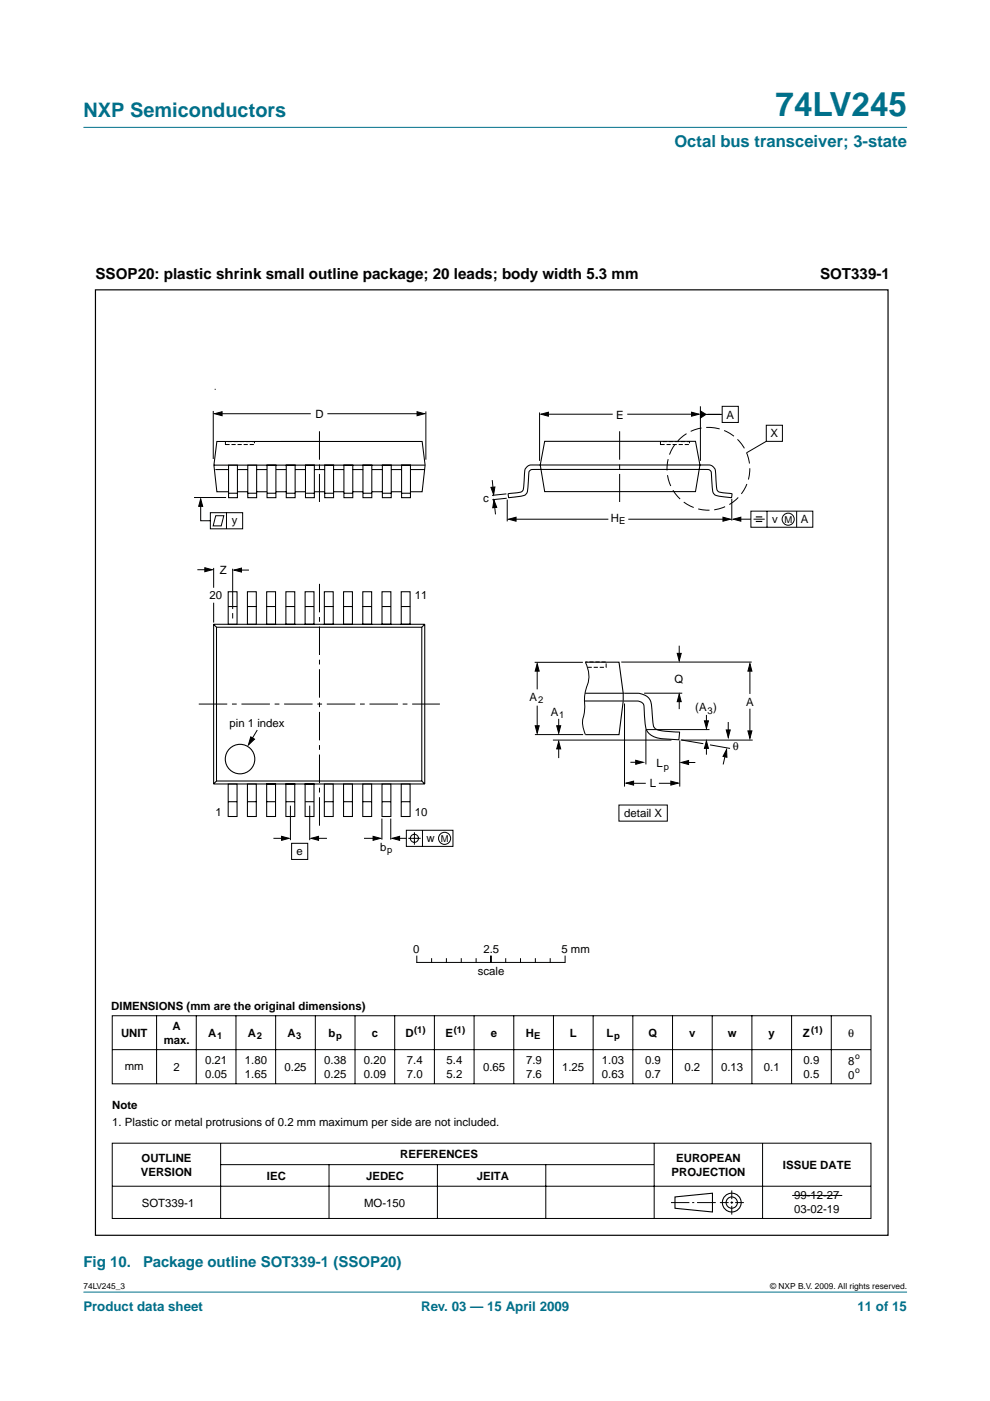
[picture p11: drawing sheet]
<svg xmlns="http://www.w3.org/2000/svg" width="210mm" height="297mm" viewBox="0 0 210 297" stroke-linecap="round" stroke-linejoin="round" font-family="sans-serif">
<g fill="#00708a" stroke="#00708a" stroke-width=".21">
<path d="M17.7 273.9h174.6z"/>
<path d="M17.7 27h174.6z"/>
</g>
<g fill="none" stroke="#000" stroke-width=".21">
<path d="M45.2 87.1v10.2M46.5 87.7h19.4M69.4 87.7h19.8M90.3 87.2v10.3M114.4 87.5v10.2M115.4 87.8h14.5M133 87.8h14.4M148.5 86.1v11.6M149.1 87.9h4M153.1 86.1h3.4v3.5h-3.4zM162.5 90.2h3.4v3.4h-3.4zM162.5 93.6l-4.2 2.4"/>
<path d="M41.1 105.5h6.8M42.5 106.4v4h2.1M44.6 108.7h6.8v3.4h-6.8zM45.7 109.3h1.7l-.5 2.2h-1.7zM48 108.7v3.4M104.4 101.8l.2 2.5M104.8 106.6l.3 2.5M107.4 104.7l-3.1 .3M107.4 105.6l-3 .4M107.5 105.9v4.6M108.6 110.1h20.4M133.2 110.1h20.7"/>
<path d="M155.2 105.8v4.6M156.4 110.1h2.8M159.2 108.4h13.1v3.4h-13.1zM159.8 110.1h2.3M162.6 108.4v3.4M168.9 108.4v3.4M41.8 120.8h2.6M45.3 120.4v4.2M45.3 127.8v4.2M49.3 120.6v8.5M49.3 130v1.1M50.2 120.9h2.6"/>
<path d="M144 136.9v2.4M54.5 154.8l-1.6 2.7M113.4 140.4h10.2M113.4 155.7h10.2M113.9 141.2v5M113.9 149.6v5.1M117.2 156.9h25.2M118.5 152.4v2.6M118.5 158.2v2.5M124.1 140.4a6.6 6.6 0 0 1 0 6.1l-.2 1.2a16 16 0 0 1-.4 5.5l.2 1.2 .4 1.4M131.7 140.4h27.7M132.4 149.2v17.6"/>
<path d="M136.6 147h8M144 147.9v2.4M144.1 157v9.8M144.3 156.9l4.8 .8M144.5 156.9h15.1M149.8 151.6v1.9M149.8 158.1v1.9M150.4 154.7h-13.5v7.4M150.5 157.9l4.3 .8M153.9 159.5l-.6 2.6M154.4 153.1v2.5M159 141.8v5.3"/>
<path d="M159 150.3v5.2M58 177.7h2.5M61.6 170.8v7.3M61.8 178.8h3.4v3.4h-3.4zM65.7 170.8v7.3M66.8 177.7h2.5M77.2 177.7h3.1M81 173.6v4.4M82.9 173.6v4.4M84 177.7h2.2M86.2 176h9.8v3.5h-9.8zM86.6 177.7h2.6"/>
<path d="M87.9 176.4v2.7M89.6 176v3.5M131.2 170.7h10.3v3.4h-10.3zM133.4 166.1h3.5M133.7 161.6h1.7M139.7 166.1h3.3M145.3 161.7h2.1M23.8 215.4h160.9v14.4h-160.9zM33.2 215.4v14.4M41.6 215.4v14.4M50 215.4v14.4M58.4 215.4v14.4"/>
<path d="M66.9 215.4v14.4M75.3 215.4v14.4M83.7 215.3v14.5M88.4 202.7v1.4M88.4 204.1h31.3M91.5 203.3v.8M92.1 215.4v14.4M94.6 203.3v.8M97.8 203.3v.8M100.5 215.4v14.4M100.9 203.3v.8M104.1 202.7v1.4"/>
<path d="M107.2 203.3v.8M108.9 215.4v14.4M110.4 203.3v.8M113.5 203.3v.8M116.7 203.3v.8M117.3 215.4v14.4M119.8 202.7v1.4M125.8 215.4v14.4M134.2 215.4v14.4M142.6 215.4v14.4M151 215.4v14.4M159.4 215.3v14.5"/>
<path d="M167.8 215.4v14.4M176.3 215.4v14.4M23.8 222.5h160.9M23.8 242.4h160.9v15.9h-160.9zM23.8 251.5h160.9M46.8 242.4v15.9M46.8 246.9h91.8M69.8 246.9v11.4M92.7 246.9v11.4M115.7 246.9v11.4M138.7 242.4v15.9M142.3 255h3.9"/>
<path d="M146.8 255h.4M147.8 255h4M152.6 255h1.9M154.9 255h.5M155.2 252.4v1.8M155.2 254.7v.5M155.2 255.7v1.8M155.9 255h1.8M161.7 242.4v15.9M168 253.5h10.6"/>
<circle cx="167.1" cy="110.1" r="1.28"/>
<circle cx="87.9" cy="177.7" r=".86"/>
<circle cx="94.3" cy="177.7" r="1.28"/>
</g>
<g fill="none" stroke="#000" stroke-width=".23">
<path d="M124.1 140.4h7.1l.9 6.6v1.6l-.9 7.2h-7.1M143.1 253.8l8-.8v4l-8-.8z"/>
<circle cx="50.9" cy="160.9" r="3.1"/>
<circle cx="155.2" cy="255" r="1.2"/>
<circle cx="155.2" cy="255" r="1.99"/>
</g>
<g fill="#000" stroke="#000" stroke-width=".21">
<path d="M45.5 87.7l1.6-.4v.8zM88.4 87.3l1.6 .4-1.6 .4zM114.7 87.8l1.6-.4v.8zM146.6 87.4l1.6 .4-1.6 .4zM148.5 87.1l1.2 .8-1.2 .7zM42.5 105.8l.5 1.6h-.9zM104.1 103.3h.8l-.2 1.6zM104.7 106l.6 1.6-.8 .1zM107.8 110.1l1.6-.4v.8zM153.3 109.7l1.6 .4-1.6 .4zM155.5 110.1l1.6-.4v.8zM43.4 120.4l1.6 .4-1.6 .4z"/>
<path d="M49.6 120.9l1.6-.5v.9zM143.6 138.5h.8l-.4 1.6zM53.2 156.2l.8 .5-1.3 1.3zM113.9 140.7l.4 1.6h-.8zM113.5 153.9h.8l-.4 1.6zM118.5 157.2l.4 1.6h-.9zM118 153.9h.9l-.4 1.6zM144 147.2l.4 1.6h-.8zM149.8 157.1l.4 1.6h-.8zM149.4 152.8h.8l-.4 1.6zM154 154.8h.8l-.4 1.6zM159 140.7l.4 1.6h-.8z"/>
<path d="M158.6 155h.8l-.4 1.6zM59.7 177.3l1.6 .4-1.6 .5zM66 177.7l1.5-.4v.9zM79.1 177.3l1.6 .4-1.6 .5zM83.1 177.7l1.6-.4v.9zM132.7 166l1.6-.4v.9zM134.8 161.2l1.6 .4-1.6 .4zM142.2 165.6l1.6 .4-1.6 .5zM144.4 161.7l1.6-.5v.9zM154.1 158.9v1.7l-.8-.2z"/>
</g>
<path d="M160.2 109.6h1.4M160.2 110.6h1.4" fill="none" stroke="#000" stroke-width=".24"/>
<path d="M67.7 91.4v15M131.4 91.4v15M67.7 123.8v51.9M42.1 149.3h51.2" fill="none" stroke="#000" stroke-width=".21" stroke-dasharray="6 1 1 1" stroke-linecap="butt"/>
<circle cx="150.2" cy="99.4" r="8.8" fill="none" stroke="#000" stroke-width=".21" stroke-dasharray="2.4 1" stroke-linecap="butt"/>
<g fill="none" stroke="#000" stroke-width=".22">
<path d="M45.4 98.6h44.7M45.7 99.6h2.8M48.5 98.6h1.8v6.9h-1.8zM50.3 99.6h2.2M52.5 98.6h1.9v6.9h-1.9zM54.4 99.6h2.2M56.6 98.6h1.9v6.9h-1.9zM58.5 99.6h2.2M59.4 93.6h30.1l.6 5-.6 5.7h-2.5M60.7 98.6h1.9v6.9h-1.9zM62.6 99.6h2.2M64.8 98.6h1.8v6.9h-1.8z"/>
<path d="M66.6 99.6h2.2M67.9 93.6h-21.9l-.6 5 .6 5.7h2.5M68.8 98.6h1.9v6.9h-1.9zM70.7 99.6h2.2M72.9 98.6h1.9v6.9h-1.9zM74.8 99.6h2.2M77 98.6h1.8v6.9h-1.8zM78.9 99.6h2.2M81.1 98.6h1.9v6.9h-1.9zM83 99.6h2.1M85.1 98.6h1.9v6.9h-1.9zM87 99.6h3"/>
<path d="M111.7 99a2.26 2.26 0 0 1 2.1-.4h35.3a2.21 2.21 0 0 1 2.4 .6l.2 .5 .1 1.6a5.9 5.9 0 0 0 .4 2.8l.7 .3 2.1 .2a.56 .56 0 0 1 0 .9l-.8-.1a4.9 4.9 0 0 1-2.8-.7l-.3-.6-.3-3.5a.91 .91 0 0 0-1.1-1.1h-36.4a.92 .92 0 0 0-1.2 1.1l-.1 1.4a4.3 4.3 0 0 1-.6 2.9l-1.2 .3-2.1 .3a.52 .52 0 0 1-.3-.8l1.8-.2a1.23 1.23 0 0 0 1.5-1.6v-1a4.2 4.2 0 0 1 .6-2.9zM115.5 93.6h32l.9 5-.9 5.6h-32l-1-5.6zM48.5 104.6h1.8M50.3 104.3h2.2M52.5 104.6h1.9M54.4 104.3h2.2M56.6 104.6h1.9M58.5 104.3h2.2M60.7 104.6h1.9M62.6 104.3h2.2M64.8 104.6h1.8M66.6 104.3h2.2"/>
<path d="M68.8 104.6h1.9M70.7 104.3h2.2M72.9 104.6h1.9M74.8 104.3h2.2M77 104.6h1.9M78.9 104.3h2.2M81.1 104.6h1.9M83 104.3h2.1M85.1 104.6h1.9M45.3 132.4v33.8M45.9 133h43.5M45.9 133v32.6"/>
<path d="M48.4 125.5h1.9v6.9h-1.9zM48.4 128.6h1.9M52.5 125.5h1.8v6.9h-1.8zM52.5 128.6h1.8M56.5 125.5h1.9v6.9h-1.9zM56.5 128.6h1.9M60.6 125.5h1.9v6.9h-1.9zM60.6 128.6h1.9M64.7 125.5h1.9v6.9h-1.9zM64.7 128.6h1.9M68.8 125.5h1.8v6.9h-1.8zM68.8 128.6h1.8"/>
<path d="M72.8 125.5h1.9v6.9h-1.9zM72.8 128.6h1.9M76.9 125.5h1.9v6.9h-1.9zM76.9 128.6h1.9M81 125.5h1.9v6.9h-1.9zM81 128.6h1.9M85.1 125.5h1.9v6.9h-1.9zM85.1 128.6h1.9M89.4 133v32.6M90.1 132.4h-44.8l.6 .6M90.1 132.4v33.8M90.1 132.4l-.7 .6"/>
<path d="M124 148.6h8.1M124.1 147h10a3.8 3.8 0 0 1 3.8 1.6l.3 2.2a7.3 7.3 0 0 0 .7 3.7 12.5 12.5 0 0 0 5 .7l.2 .1-.2 1.5-2.5-.1a4.5 4.5 0 0 1-4.4-2l-.2-1.6-.2-2.7a1.61 1.61 0 0 0-2.1-1.8h-2.3M45.9 165.6h43.5M45.9 165.6l-.6 .6h44.8M48.4 166.2h1.9v6.9h-1.9zM48.4 170h1.9M52.5 166.2h1.8v6.9h-1.8zM52.5 170h1.8M56.5 166.2h1.9v6.9h-1.9zM56.5 170h1.9M60.6 166.2h1.9v6.9h-1.9zM60.6 170h1.9"/>
<path d="M64.7 166.2h1.9v6.9h-1.9zM64.7 170h1.9M68.8 166.2h1.8v6.9h-1.8zM68.8 170h1.8M72.8 166.2h1.9v6.9h-1.9zM72.8 170h1.9M76.9 166.2h1.9v6.9h-1.9zM76.9 170h1.9M81 166.2h1.9v6.9h-1.9zM81 170h1.9M85.1 166.2h1.9v6.9h-1.9zM85.1 170h1.9"/>
<path d="M89.4 165.6l.7 .6"/>
</g>
<path d="M47.8 93.6h6.2v.7h-6.2zM140 93.6h6.2v.7h-6.2zM124.6 141.5h3.9v-1.1h-4.4" fill="none" stroke="#000" stroke-width=".21" stroke-dasharray=".9 .4" stroke-linecap="butt"/>
<path d="M20.2 61.5h168.1v200.4h-168.1z" fill="none" stroke="#000" stroke-width=".25"/>
<text font-size="7.1" fill="#00708a" x="164.5" y="24.7">74LV245</text>
<text font-size="4.2" fill="#00708a" x="17.7" y="24.9">NXP Semiconductors</text>
<text font-size="3.5" fill="#00708a" x="143" y="31.1">Octal bus transceiver; 3-state</text>
<g font-size="3.2">
<text x="20.3" y="59.1">SSOP20: plastic shrink small outline package; 20 leads; body width 5.3 mm</text>
<text x="173.9" y="59.1">SOT339-1</text>
</g>
<g font-size="3.2" fill="#00708a">
<text x="17.7" y="268.7">Fig 10.</text>
<text x="30.4" y="268.7">Package outline SOT339-1 (SSOP20)</text>
</g>
<g font-size="2.8" fill="#00708a">
<text x="17.7" y="278">Product data sheet</text>
<text x="89.3" y="278">Rev. 03 — 15 April 2009</text>
<text x="181.8" y="278">11 of 15</text>
</g>
<g font-size="2.4">
<text x="66.9" y="88.6">D</text>
<text x="130.6" y="88.7">E</text>
<text x="154" y="88.7">A</text>
<text x="163.4" y="92.8">X</text>
<text x="102.5" y="106.3">c</text>
<text x="49.2" y="111.1">y</text>
<text x="129.5" y="110.7">H</text>
<text x="163.7" y="110.8">v</text>
<text x="169.8" y="111">A</text>
<text x="46.6" y="121.8">Z</text>
<text x="44.4" y="127.1">20</text>
<text x="87.9" y="127.1">11</text>
<text x="112.3" y="148.6">A</text>
<text x="143" y="144.9">Q</text>
<text x="158.2" y="149.7">A</text>
<text x="48.7" y="154.1">pin 1 index</text>
<text x="116.8" y="151.7">A</text>
<text x="147.4" y="150.8">(A )</text>
<text x="155.4" y="159.1">θ</text>
<text x="137.8" y="166.9">L</text>
<text x="139.2" y="162.7">L</text>
<text x="45.7" y="173.1">1</text>
<text x="87.9" y="173.1">10</text>
<text x="132.3" y="173.3">detail X</text>
<text x="90.4" y="178.5">w</text>
<text x="62.9" y="181.2">e</text>
<text x="80.6" y="180.4">b</text>
<text x="87.6" y="202">0</text>
<text x="102.5" y="202">2.5</text>
<text x="119" y="202">5 mm</text>
<text x="101.3" y="206.7">scale</text>
<text x="23.6" y="214.2">DIMENSIONS (mm are the original dimensions)</text>
<text x="25.7" y="219.9">UNIT</text>
<text x="34.7" y="221.3">max.</text>
<text x="36.6" y="218.4">A</text>
<text x="44.2" y="219.9">A</text>
<text x="52.6" y="219.9">A</text>
<text x="61" y="219.9">A</text>
<text x="69.7" y="219.9">b</text>
<text x="78.8" y="219.9">c</text>
<text x="86" y="219.9">D</text>
<text x="94.4" y="219.9">E</text>
<text x="104.1" y="219.9">e</text>
<text x="111.5" y="219.9">H</text>
<text x="120.8" y="219.9">L</text>
<text x="128.6" y="219.9">L</text>
<text x="137.5" y="219.9">Q</text>
<text x="146.2" y="219.9">v</text>
<text x="154.3" y="219.9">w</text>
<text x="163" y="219.9">y</text>
<text x="170.2" y="219.9">Z</text>
<text x="179.8" y="219.9">θ</text>
<text x="26.5" y="226.8">mm</text>
<text x="36.8" y="227">2</text>
<text x="43.5" y="225.6">0.21</text>
<text x="51.9" y="225.6">1.80</text>
<text x="60.3" y="227.1">0.25</text>
<text x="68.8" y="225.6">0.38</text>
<text x="77.2" y="225.6">0.20</text>
<text x="86.3" y="225.6">7.4</text>
<text x="94.7" y="225.6">5.4</text>
<text x="102.4" y="227">0.65</text>
<text x="111.5" y="225.6">7.9</text>
<text x="119.2" y="227">1.25</text>
<text x="127.6" y="225.6">1.03</text>
<text x="136.8" y="225.6">0.9</text>
<text x="145.1" y="227">0.2</text>
<text x="152.9" y="227">0.13</text>
<text x="162" y="227">0.1</text>
<text x="170.4" y="225.6">0.9</text>
<text x="179.8" y="225.8">8</text>
<text x="43.5" y="228.5">0.05</text>
<text x="51.9" y="228.5">1.65</text>
<text x="68.8" y="228.5">0.25</text>
<text x="77.2" y="228.5">0.09</text>
<text x="86.3" y="228.5">7.0</text>
<text x="94.7" y="228.5">5.2</text>
<text x="111.5" y="228.5">7.6</text>
<text x="127.6" y="228.5">0.63</text>
<text x="136.8" y="228.5">0.7</text>
<text x="170.4" y="228.5">0.5</text>
<text x="179.8" y="228.7">0</text>
<text x="23.8" y="235.1">Note</text>
<text x="23.8" y="238.7">1. Plastic or metal protrusions of 0.2 mm maximum per side are not included.</text>
<text x="84.9" y="245.6">REFERENCES</text>
<text x="29.9" y="249.3">VERSION</text>
<text x="30" y="246.3">OUTLINE</text>
<text x="56.6" y="250.2">IEC</text>
<text x="77.6" y="250.2">JEDEC</text>
<text x="101.1" y="250.2">JEITA</text>
<text x="142.4" y="249.3">PROJECTION</text>
<text x="143.4" y="246.3">EUROPEAN</text>
<text x="166" y="247.8">ISSUE DATE</text>
<text x="30.1" y="255.8">SOT339-1</text>
<text x="77.2" y="255.8">MO-150</text>
<text x="168.4" y="254.3">99-12-27</text>
<text x="168.4" y="257.2">03-02-19</text>
</g>
<g font-size="2">
<text x="131.3" y="111.2">E</text>
<text x="166.3" y="110.8">M</text>
<text x="114.1" y="149.1">2</text>
<text x="118.6" y="152.2">1</text>
<text x="150" y="151.3">3</text>
<text x="140.8" y="163.2">p</text>
<text x="93.5" y="178.5">M</text>
<text x="82.1" y="180.8">p</text>
<text x="46" y="220.3">1</text>
<text x="54.4" y="220.3">2</text>
<text x="62.8" y="220.3">3</text>
<text x="71.2" y="220.3">p</text>
<text x="87.8" y="218.9">(1)</text>
<text x="96.2" y="218.9">(1)</text>
<text x="113.2" y="220.3">E</text>
<text x="130.2" y="220.3">p</text>
<text x="172" y="218.9">(1)</text>
</g>
<g font-size="1.8">
<text x="181.3" y="224.6">o</text>
<text x="181.3" y="227.5">o</text>
<text x="17.7" y="273.4">74LV245_3</text>
<text x="163.3" y="273.4">© NXP B.V. 2009. All rights reserved.</text>
</g>
</svg>
